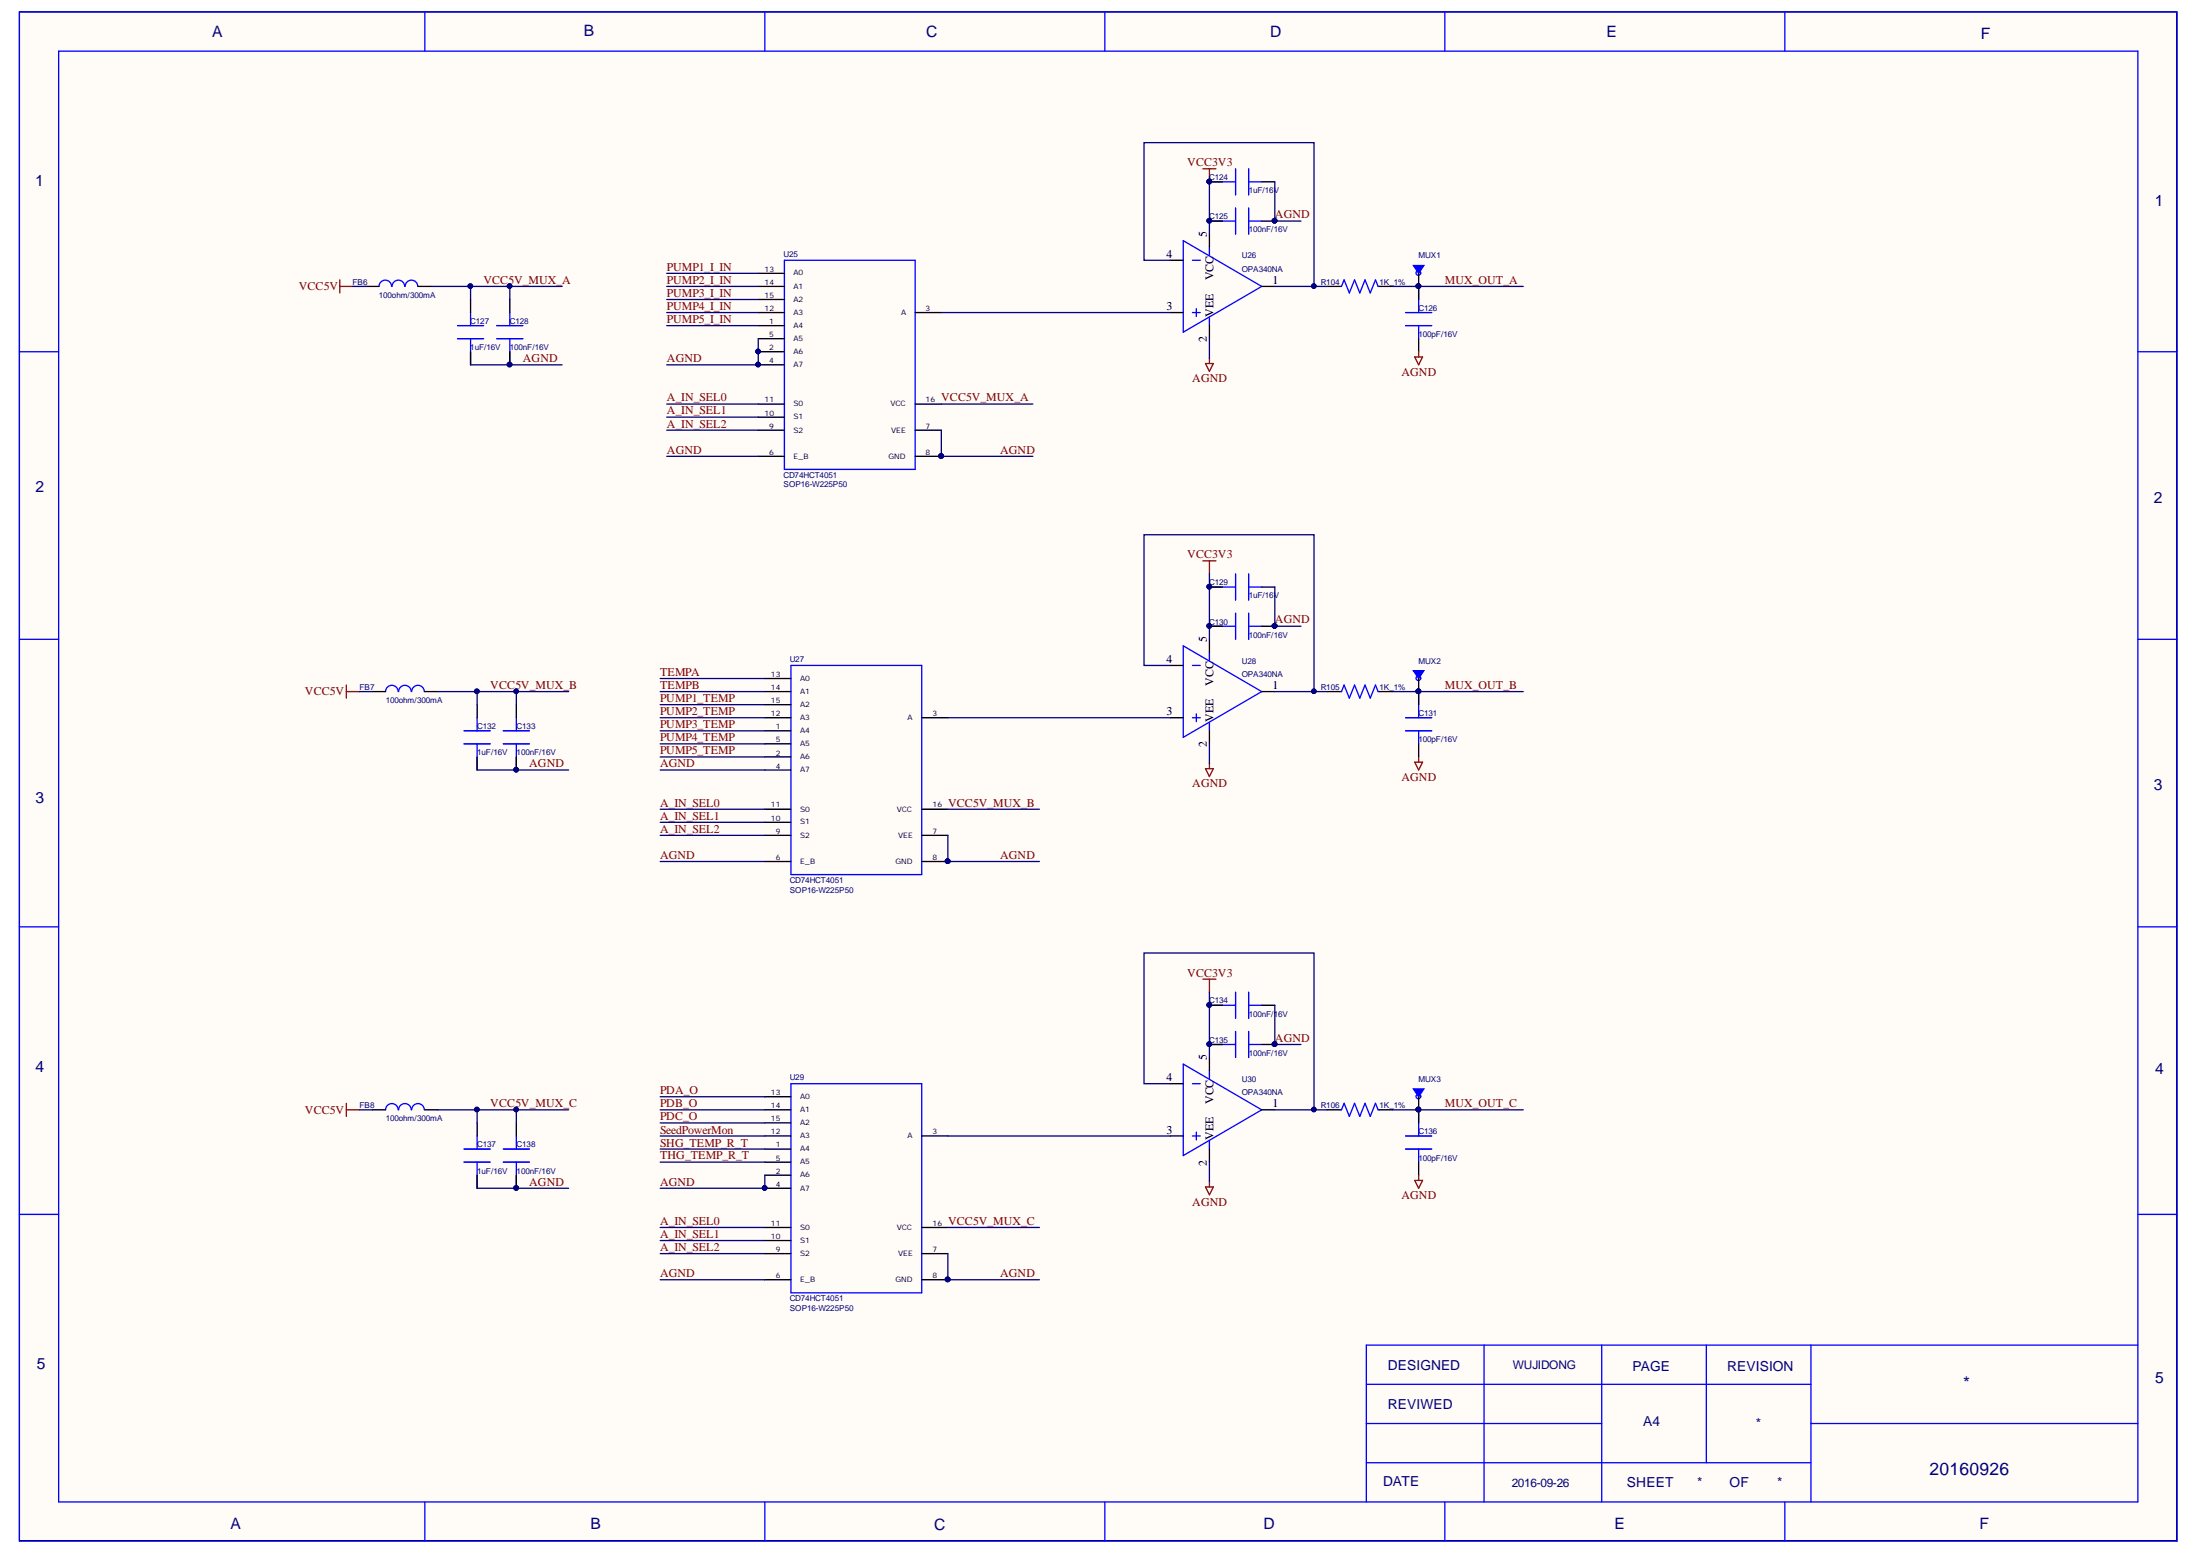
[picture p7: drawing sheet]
<svg xmlns="http://www.w3.org/2000/svg" width="297mm" height="210mm" viewBox="0 0 297 210" stroke-linecap="round" stroke-linejoin="round" font-family="sans-serif">
<path d="M2.6 1.6h291.3v206.3h-291.3z" fill="#fffcf8" stroke="#000" stroke-width=".14"/>
<g fill="none" stroke="#00f" stroke-width=".18">
<path d="M2.6 1.6h291.3v206.4h-291.3zM7.9 6.9h280.8v195.8h-280.8zM57.4 1.6v5.3M103.3 1.6v5.3M149.2 1.6v5.3M195.1 1.6v5.3M241 1.6v5.3M105.9 35.1h17.7v28.3h-17.7zM2.6 47.5h5.3M61.8 44h3.5M61.8 45.7h3.5M63.5 42.2v1.8"/>
<path d="M63.5 45.7v3.5M67.1 44h3.5M67.1 45.7h3.5M68.8 42.2v1.8M68.8 45.7v3.5M288.7 47.5h5.2M2.6 86.3h5.3M62.7 98.6h3.5M64.4 96.9v1.7M67.9 98.6h3.6M69.7 96.9v1.7M106.8 89.8h17.6v28.3h-17.6z"/>
<path d="M159.8 87.2l10.6 6.2-10.6 6.1zM161 89.8h1.1M161 96.9h1.1M161.5 96.4v1M163.3 84.5h3.5M163.3 88.1v1M163.3 97.6v1M166.8 82.8v3.5M168.6 84.5h1.8M168.6 82.8v3.5M180.9 93.4h.2l.4-.9 .7 1.7 .7-1.7 .7 1.7 .7-1.7 .7 1.7 .7-1.7 .4 .9h.1M189.8 98.6h3.5"/>
<path d="M189.8 96.9h3.5M191.5 93.4v3.5M191.5 98.6v1.8M288.7 86.3h5.2M62.7 100.4h3.5M64.4 100.4v3.5M67.9 100.4h3.6M69.7 100.4v3.5M2.6 125.1h5.3M288.7 125.1h5.2M62.7 155.1h3.5M62.7 156.9h3.5"/>
<path d="M64.4 153.3v1.8M64.4 156.9v3.5M67.9 155.1h3.6M67.9 156.9h3.6M69.7 153.3v1.8M69.7 156.9v3.5M106.8 146.3h17.6v28.2h-17.6zM2.6 163.9h5.3M288.7 163.9h5.2M184.5 186.9h60M184.5 197.4h60M184.5 192.2h31.8"/>
<path d="M200.4 181.6v21.1M216.3 181.6v21.1M230.4 181.6v15.8M244.5 192.2h44.2M244.5 181.6v21.1M288.7 181.6h-104.2v21.1M57.4 202.7v5.3M103.3 202.7v5.3M149.2 202.7v5.3M195.1 202.7v5.3M241 202.7v5.3"/>
</g>
<path d="M45.9 37.8v1.7M45.9 38.7h1.7M162.4 75.7h1.8M163.3 75.7v1.8M46.8 92.5v1.7M46.8 93.4h1.7M162.8 103.8h1l-.5 1zM163.3 103.1v.7M191 102.9h1.1l-.6 1zM191.5 102.2v.7M46.8 148.9v1.8M46.8 149.8h1.7" fill="none" stroke="#800000" stroke-width=".18"/>
<g fill="none" stroke="#00f" stroke-width=".14">
<path d="M61.8 44h3.5M61.8 45.7h3.5M67.1 44h3.5M67.1 45.7h3.5M62.7 98.6h3.5M67.9 98.6h3.6M166.8 82.8v3.5M168.6 82.8v3.5M189.8 98.6h3.5M189.8 96.9h3.5M62.7 100.4h3.5M67.9 100.4h3.6"/>
<path d="M62.7 155.1h3.5M62.7 156.9h3.5M67.9 155.1h3.6M67.9 156.9h3.6"/>
</g>
<g fill="none" stroke="#000" stroke-width=".18">
<path d="M102.4 36.9h3.5M102.4 38.7h3.5M63.5 40.4v1.8M63.5 47.5v1.7M68.8 40.4v1.8M68.8 47.5v1.7M102.4 40.4h3.5M102.4 42.2h3.5M102.4 44h3.5M102.4 45.7h3.5M102.4 47.5h3.5M102.4 49.2h3.5"/>
<path d="M102.4 54.5h3.5M102.4 56.3h3.5M102.4 58.1h3.5M123.6 42.2h3.5M123.6 54.5h3.5M123.6 58.1h3.5M102.4 61.6h3.5M123.6 61.6h3.5M64.4 95.1v1.8M69.7 95.1v1.8M103.3 91.6h3.5M103.3 93.4h3.5"/>
<path d="M103.3 95.1h3.5M103.3 96.9h3.5M103.3 98.6h3.5M124.4 96.9h3.6M158 96.9h1.8M158 89.8h1.8M163.3 84.5h1.8M163.3 86.3v1.8M163.3 98.6v1.8M170.4 93.4h1.7M170.4 84.5h1.7M179.2 93.4h1.7"/>
<path d="M186.2 93.4h1.8M191.5 93.4v1.7M64.4 102.2v1.7M69.7 102.2v1.7M103.3 100.4h3.5M103.3 102.2h3.5M103.3 103.9h3.5M103.3 109.2h3.5M103.3 111h3.5M103.3 112.8h3.5M103.3 116.3h3.5M124.4 109.2h3.6"/>
<path d="M124.4 112.8h3.6M124.4 116.3h3.6M191.5 100.4v1.8M64.4 151.6v1.7M64.4 158.6v1.8M69.7 151.6v1.7M69.7 158.6v1.8M103.3 148h3.5M103.3 149.8h3.5M103.3 151.6h3.5M103.3 153.3h3.5M103.3 155.1h3.5"/>
<path d="M103.3 156.9h3.5M103.3 158.6h3.5M124.4 153.3h3.6M103.3 160.4h3.5M103.3 165.7h3.5M103.3 167.5h3.5M103.3 169.2h3.5M103.3 172.7h3.5M124.4 165.7h3.6M124.4 169.2h3.6M124.4 172.7h3.6"/>
</g>
<g fill="#000080" stroke="#000080" stroke-width=".14">
<circle cx="68.8" cy="49.2" r=".31"/>
<circle cx="102.4" cy="47.4" r=".31"/>
<circle cx="102.4" cy="49.2" r=".31"/>
<circle cx="127.1" cy="61.6" r=".31"/>
<circle cx="69.7" cy="103.9" r=".31"/>
<circle cx="127.9" cy="116.2" r=".31"/>
<circle cx="69.7" cy="160.4" r=".31"/>
<circle cx="103.2" cy="160.4" r=".31"/>
<circle cx="127.9" cy="172.7" r=".31"/>
<circle cx="172.1" cy="84.5" r=".31"/>
<circle cx="163.3" cy="84.5" r=".31"/>
<circle cx="191.5" cy="93.3" r=".31"/>
</g>
<path d="M190.8 90.5h1.4l-.7 1.1z" fill="#00f"/>
<g fill="none" stroke="#00f" stroke-width=".18">
<path d="M159.8 32.5l10.6 6.2-10.6 6.1zM161 35.1h1.1M163.3 29.8h3.5M163.3 33.4v1M166.8 28.1v3.5M168.6 29.8h1.8M168.6 28.1v3.5M180.9 38.7h.2l.4-.9 .7 1.7 .7-1.7 .7 1.7 .7-1.7 .7 1.7 .7-1.7 .4 .9h.1M191.5 38.7v3.5M161 42.2h1.1M161.5 41.7v1M163.3 42.9v1.1"/>
<path d="M189.8 42.2h3.5M189.8 44h3.5M191.5 44v1.7M190.8 90.5h1.4l-.7 1.1z"/>
<circle cx="191.5" cy="91.5" r=".31"/>
</g>
<path d="M158 35.1h1.8M163.3 29.8h1.8M163.3 31.6v1.8M170.4 29.8h1.7M170.4 38.7h1.7M179.2 38.7h1.7M186.2 38.7h1.8M191.5 38.7v1.7M158 42.2h1.8M163.3 44v1.7M191.5 45.7v1.8M191.5 91.6v1.8" fill="none" stroke="#000" stroke-width=".18"/>
<g fill="#000080" stroke="#000080" stroke-width=".14">
<circle cx="191.5" cy="93.3" r=".31"/>
<circle cx="163.3" cy="24.5" r=".31"/>
<circle cx="172.1" cy="29.8" r=".31"/>
<circle cx="163.3" cy="29.8" r=".31"/>
<circle cx="191.5" cy="38.6" r=".31"/>
</g>
<path d="M162.4 22.8h1.8M163.3 22.8v1.7M162.8 49.1h1l-.5 1zM163.3 48.4v.7M191 48.2h1.1l-.6 1zM191.5 47.5v.7" fill="none" stroke="#800000" stroke-width=".18"/>
<path d="M166.8 28.1v3.5M168.6 28.1v3.5M189.8 44h3.5M189.8 42.2h3.5" fill="none" stroke="#00f" stroke-width=".14"/>
<path d="M190.8 35.8h1.4l-.7 1.1z" fill="#00f"/>
<g fill="none" stroke="#00f" stroke-width=".18">
<path d="M190.8 35.8h1.4l-.7 1.1zM166.8 139.2v3.6M168.6 139.2v3.6M159.8 143.6l10.6 6.2-10.6 6.2zM161 146.3h1.1M161 153.3h1.1M161.5 152.8v1.1M163.3 141h3.5M163.3 144.5v1.1M163.3 154v1.1M168.6 141h1.8M180.9 149.8h.2l.4-.9 .7 1.8 .7-1.8 .7 1.8 .7-1.8 .7 1.8 .7-1.8 .4 .9h.1"/>
<path d="M189.8 153.3h3.5M189.8 155.1h3.5M191.5 149.8v3.5M191.5 155.1v1.8"/>
<circle cx="191.5" cy="36.9" r=".31"/>
</g>
<path d="M191.5 36.9v1.8M158 146.3h1.8M158 153.3h1.8M163.3 141h1.8M163.3 142.8v1.7M163.3 155.1v1.8M170.4 141h1.7M170.4 149.8h1.7M179.2 149.8h1.7M186.2 149.8h1.8M191.5 149.8v1.8M191.5 156.9v1.7" fill="none" stroke="#000" stroke-width=".18"/>
<g fill="#000080" stroke="#000080" stroke-width=".14">
<circle cx="191.5" cy="38.6" r=".31"/>
<circle cx="172.1" cy="140.9" r=".31"/>
<circle cx="163.3" cy="140.9" r=".31"/>
<circle cx="191.5" cy="149.8" r=".31"/>
</g>
<path d="M162.4 132.2h1.8M163.3 132.2v1.7M163.3 159.5v.7M191 159.3h1.1l-.6 1.1zM191.5 158.6v.7M162.8 160.2h1l-.5 1.1z" fill="none" stroke="#800000" stroke-width=".18"/>
<path d="M166.8 139.2v3.6M168.6 139.2v3.6M189.8 155.1h3.5M189.8 153.3h3.5" fill="none" stroke="#00f" stroke-width=".14"/>
<path d="M190.8 147h1.4l-.7 1z" fill="#00f"/>
<g fill="none" stroke="#00f" stroke-width=".18">
<path d="M52.9 38.7a.85 .85 0 0 0-.9-.9 .85 .85 0 0 0-.8 .9M54.6 38.7a.85 .85 0 0 0-.8-.9 .85 .85 0 0 0-.9 .9M56.4 38.7a.85 .85 0 0 0-.8-.9 .85 .85 0 0 0-.9 .9M163.3 24.5h3.5M166.8 22.8v3.5M168.6 24.5h1.8M168.6 22.8v3.5M163.3 79.2h3.5M166.8 77.5v3.5M168.6 77.5v3.5M168.6 79.2h1.8M53.8 93.4a.85 .85 0 0 0-.9-.9 .85 .85 0 0 0-.8 .9"/>
<path d="M55.5 93.4a.85 .85 0 0 0-.8-.9 .85 .85 0 0 0-.9 .9M57.3 93.4a.85 .85 0 0 0-.9-.9 .85 .85 0 0 0-.8 .9M163.3 135.7h3.5M166.8 133.9v3.6M168.6 133.9v3.6M168.6 135.7h1.8M53.8 149.8a.85 .85 0 0 0-.9-.8 .85 .85 0 0 0-.8 .8M55.5 149.8a.85 .85 0 0 0-.8-.8 .85 .85 0 0 0-.9 .8M57.3 149.8a.85 .85 0 0 0-.9-.8 .85 .85 0 0 0-.8 .8M190.8 147h1.4l-.7 1z"/>
<circle cx="191.5" cy="148" r=".31"/>
</g>
<g fill="none" stroke="#000" stroke-width=".18">
<path d="M49.4 38.7h1.8M56.5 38.7h1.7M163.3 24.5h1.8M170.4 24.5h1.7M163.3 79.2h1.8M170.4 79.2h1.7M50.3 93.4h1.8M57.3 93.4h1.8M163.3 135.7h1.8M170.4 135.7h1.7M50.3 149.8h1.8M57.3 149.8h1.8"/>
<path d="M191.5 148v1.8"/>
</g>
<g fill="#000080" stroke="#000080" stroke-width=".14">
<circle cx="191.5" cy="149.8" r=".31"/>
<circle cx="163.3" cy="24.5" r=".31"/>
<circle cx="68.8" cy="38.6" r=".31"/>
<circle cx="63.5" cy="38.6" r=".31"/>
<circle cx="68.8" cy="49.2" r=".31"/>
<circle cx="69.7" cy="93.3" r=".31"/>
<circle cx="64.4" cy="93.3" r=".31"/>
<circle cx="69.7" cy="103.9" r=".31"/>
<circle cx="69.7" cy="149.8" r=".31"/>
<circle cx="64.4" cy="149.8" r=".31"/>
<circle cx="69.7" cy="160.4" r=".31"/>
<circle cx="163.3" cy="84.5" r=".31"/>
<circle cx="163.3" cy="79.2" r=".31"/>
<circle cx="191.5" cy="93.3" r=".31"/>
<circle cx="177.4" cy="93.3" r=".31"/>
<circle cx="163.3" cy="29.8" r=".31"/>
<circle cx="191.5" cy="38.6" r=".31"/>
<circle cx="177.4" cy="38.6" r=".31"/>
<circle cx="163.3" cy="140.9" r=".31"/>
<circle cx="163.3" cy="135.7" r=".31"/>
<circle cx="177.4" cy="149.8" r=".31"/>
<circle cx="127.9" cy="116.2" r=".31"/>
<circle cx="127.9" cy="172.7" r=".31"/>
<circle cx="127.1" cy="61.6" r=".31"/>
<circle cx="102.4" cy="47.4" r=".31"/>
<circle cx="102.4" cy="49.2" r=".31"/>
<circle cx="103.2" cy="160.4" r=".31"/>
<circle cx="172.1" cy="29.8" r=".31"/>
<circle cx="172.1" cy="84.5" r=".31"/>
<circle cx="172.1" cy="140.9" r=".31"/>
</g>
<path d="M166.8 22.8v3.5M168.6 22.8v3.5M166.8 77.5v3.5M168.6 77.5v3.5M166.8 133.9v3.6M168.6 133.9v3.6" fill="none" stroke="#00f" stroke-width=".14"/>
<g fill="none" stroke="#000080" stroke-width=".18">
<path d="M47.6 38.7h1.8M58.2 38.7h17.7M63.5 38.7v1.7M68.8 38.7v1.7M90 38.7h12.4M90 36.9h12.4M158 35.1h-3.5v-15.8h22.9v19.4M163.3 24.5v7.1M172.1 38.7h7.1M172.1 24.5v5.3h3.6M188 38.7h17.7M63.5 49.2h12.4"/>
<path d="M90 54.5h12.4M90 42.2h12.4M90 56.3h12.4M90 58.1h12.4M90 44h12.4M90 40.4h12.4M102.4 45.7v3.5h-12.4M127.1 54.5h12.4M127.1 42.2h30.9M127.1 58.1v3.5h12.4M163.3 45.7v2.7M90 61.6h12.4"/>
<path d="M163.3 77.5v8.8M172.1 79.2v5.3h3.6M48.5 93.4h1.8M59.1 93.4h17.7M64.4 93.4v1.7M69.7 93.4v1.7M89.1 93.4h14.2M89.1 98.6h14.2M89.1 96.9h14.2M89.1 95.1h14.2M89.1 91.6h14.2M128 96.9h30"/>
<path d="M158 89.8h-3.5v-17.6h22.9v21.2M172.1 93.4h7.1M188 93.4h17.7M64.4 103.9h12.4M89.1 109.2h14.2M89.1 111h14.2M89.1 112.8h14.2M89.1 116.3h14.2M89.1 103.9h14.2M89.1 102.2h14.2M89.1 100.4h14.2M128 109.2h12.3"/>
<path d="M128 112.8v3.5h12.3M163.3 100.4v2.7M163.3 133.9v8.9M172.1 135.7v5.3h3.6M48.5 149.8h1.8M59.1 149.8h17.7M64.4 149.8v1.8M69.7 149.8v1.8M89.1 149.8h14.2M89.1 153.3h14.2M89.1 151.6h14.2M89.1 148h14.2"/>
<path d="M89.1 155.1h14.2M89.1 156.9h14.2M103.3 158.6v1.8h-14.2M128 153.3h30M158 146.3h-3.5v-17.7h22.9v21.2M163.3 156.9v2.6M172.1 149.8h7.1M188 149.8h17.7M64.4 160.4h12.4M89.1 165.7h14.2M89.1 167.5h14.2M89.1 169.2h14.2"/>
<path d="M89.1 172.7h14.2M128 165.7h12.3M128 169.2v3.5h12.3"/>
</g>
<g font-size="2.4" fill="#000080">
<text x="265.1" y="187.5">*</text>
<text x="260.5" y="199.2">20160926</text>
</g>
<g font-size="2.1" fill="#000080">
<text x="28.7" y="5">A</text>
<text x="78.8" y="4.9">B</text>
<text x="125" y="5">C</text>
<text x="171.5" y="5">D</text>
<text x="216.9" y="5">E</text>
<text x="267.5" y="5.2">F</text>
<text x="4.7" y="25.1">1</text>
<text x="290.9" y="27.8">1</text>
<text x="4.8" y="66.4">2</text>
<text x="290.8" y="67.8">2</text>
<text x="290.8" y="106.7">3</text>
<text x="4.8" y="108.4">3</text>
<text x="4.8" y="144.8">4</text>
<text x="291" y="144.9">4</text>
<text x="5" y="184.8">5</text>
<text x="291" y="186.7">5</text>
<text x="31.1" y="206.3">A</text>
<text x="79.7" y="206.3">B</text>
<text x="126.1" y="206.5">C</text>
<text x="170.6" y="206.3">D</text>
<text x="218" y="206.3">E</text>
<text x="267.3" y="206.3">F</text>
</g>
<g font-size="1.9" fill="#000080">
<text x="187.4" y="184.9">DESIGNED</text>
<text x="220.4" y="185">PAGE</text>
<text x="233.2" y="185">REVISION</text>
<text x="187.4" y="190.2">REVIWED</text>
<text x="221.9" y="192.5">A4</text>
<text x="237.1" y="192.8">*</text>
<text x="186.8" y="200.6">DATE</text>
<text x="219.7" y="200.8">SHEET</text>
<text x="229.1" y="200.8">*</text>
<text x="233.5" y="200.8">OF</text>
<text x="240" y="200.8">*</text>
</g>
<g font-size="1.6" fill="#800000">
<text x="160.3" y="22.5">VCC3V3</text>
<text x="172.1" y="29.5">AGND</text>
<text x="40.3" y="39.2">VCC5V</text>
<text x="65.3" y="38.4">VCC5V_MUX_A</text>
<text x="90" y="36.6">PUMP1_I_IN</text>
<text x="90" y="38.4">PUMP2_I_IN</text>
<text x="90" y="40">PUMP3_I_IN</text>
<text x="90" y="41.8">PUMP4_I_IN</text>
<text x="195.1" y="38.4">MUX_OUT_A</text>
<text x="90" y="43.6">PUMP5_I_IN</text>
<text x="70.6" y="48.9">AGND</text>
<text x="90" y="48.9">AGND</text>
<text x="161" y="51.5">AGND</text>
<text x="189.2" y="50.7">AGND</text>
<text x="90" y="54.2">A_IN_SEL0</text>
<text x="90" y="55.9">A_IN_SEL1</text>
<text x="90" y="57.7">A_IN_SEL2</text>
<text x="127.1" y="54.2">VCC5V_MUX_A</text>
<text x="90" y="61.3">AGND</text>
<text x="135" y="61.3">AGND</text>
<text x="160.3" y="75.4">VCC3V3</text>
<text x="172.1" y="84.2">AGND</text>
<text x="41.2" y="93.9">VCC5V</text>
<text x="66.2" y="93">VCC5V_MUX_B</text>
<text x="89.1" y="94.8">PUMP1_TEMP</text>
<text x="89.1" y="91.3">TEMPA</text>
<text x="89.1" y="93">TEMPB</text>
<text x="195.1" y="93">MUX_OUT_B</text>
<text x="89.1" y="96.6">PUMP2_TEMP</text>
<text x="89.1" y="98.3">PUMP3_TEMP</text>
<text x="89.1" y="100">PUMP4_TEMP</text>
<text x="89.1" y="101.8">PUMP5_TEMP</text>
<text x="71.4" y="103.6">AGND</text>
<text x="89.1" y="103.6">AGND</text>
<text x="161" y="106.2">AGND</text>
<text x="189.2" y="105.4">AGND</text>
<text x="89.1" y="108.9">A_IN_SEL0</text>
<text x="89.1" y="110.7">A_IN_SEL1</text>
<text x="89.1" y="112.4">A_IN_SEL2</text>
<text x="128" y="108.9">VCC5V_MUX_B</text>
<text x="89.1" y="115.9">AGND</text>
<text x="135" y="115.9">AGND</text>
<text x="160.3" y="131.8">VCC3V3</text>
<text x="172.1" y="140.7">AGND</text>
<text x="66.2" y="149.5">VCC5V_MUX_C</text>
<text x="89.1" y="147.7">PDA_O</text>
<text x="89.1" y="149.5">PDB_O</text>
<text x="195.1" y="149.5">MUX_OUT_C</text>
<text x="41.2" y="150.3">VCC5V</text>
<text x="89.1" y="154.8">SHG_TEMP_R_T</text>
<text x="89.1" y="151.2">PDC_O</text>
<text x="89.1" y="153">SeedPowerMon</text>
<text x="71.4" y="160">AGND</text>
<text x="89.1" y="156.5">THG_TEMP_R_T</text>
<text x="89.1" y="160">AGND</text>
<text x="189.2" y="161.8">AGND</text>
<text x="89.1" y="165.4">A_IN_SEL0</text>
<text x="89.1" y="167.1">A_IN_SEL1</text>
<text x="128" y="165.4">VCC5V_MUX_C</text>
<text x="161" y="162.7">AGND</text>
<text x="89.1" y="172.4">AGND</text>
<text x="89.1" y="168.9">A_IN_SEL2</text>
<text x="135" y="172.4">AGND</text>
</g>
<g font-size="1.6">
<text x="157.5" y="34.8">4</text>
<text x="162.9" y="31.9" transform="rotate(-90 162.9 31.9)">5</text>
<text x="157.5" y="41.8">3</text>
<text x="163.9" y="37.8" transform="rotate(-90 163.9 37.8)">VCC</text>
<text x="171.8" y="38.4">1</text>
<text x="162.9" y="46.1" transform="rotate(-90 162.9 46.1)">2</text>
<text x="163.9" y="42.8" transform="rotate(-90 163.9 42.8)">VEE</text>
<text x="157.5" y="89.5">4</text>
<text x="162.9" y="86.7" transform="rotate(-90 162.9 86.7)">5</text>
<text x="163.9" y="92.6" transform="rotate(-90 163.9 92.6)">VCC</text>
<text x="171.8" y="93">1</text>
<text x="157.5" y="96.6">3</text>
<text x="162.9" y="100.9" transform="rotate(-90 162.9 100.9)">2</text>
<text x="163.9" y="97.4" transform="rotate(-90 163.9 97.4)">VEE</text>
<text x="162.9" y="143.1" transform="rotate(-90 162.9 143.1)">5</text>
<text x="157.5" y="145.9">4</text>
<text x="163.9" y="149.1" transform="rotate(-90 163.9 149.1)">VCC</text>
<text x="171.8" y="149.5">1</text>
<text x="157.5" y="153">3</text>
<text x="163.9" y="153.9" transform="rotate(-90 163.9 153.9)">VEE</text>
<text x="162.9" y="157.3" transform="rotate(-90 162.9 157.3)">2</text>
</g>
<g font-size="1.6" fill="#000080">
<text x="204.3" y="184.8">WUJIDONG</text>
<text x="204.1" y="200.7">2016-09-26</text>
</g>
<g font-size="1.1" fill="#000080">
<text x="163.3" y="29.6">C125</text>
<text x="163.3" y="24.3">C124</text>
<text x="168.6" y="26.1">1uF/16V</text>
<text x="105.8" y="34.7">U25</text>
<text x="167.7" y="34.9">U26</text>
<text x="168.6" y="31.3">100nF/16V</text>
<text x="191.5" y="34.9">MUX1</text>
<text x="47.6" y="38.4">FB6</text>
<text x="51.2" y="40.2">100ohm/300mA</text>
<text x="167.7" y="36.7">OPA340NA</text>
<text x="178.3" y="38.4">R104</text>
<text x="186.3" y="38.4">1K_1%</text>
<text x="191.5" y="42">C126</text>
<text x="63.5" y="47.2">1uF/16V</text>
<text x="63.5" y="43.7">C127</text>
<text x="68.8" y="47.2">100nF/16V</text>
<text x="68.8" y="43.7">C128</text>
<text x="191.5" y="45.5">100pF/16V</text>
<text x="105.8" y="64.6">CD74HCT4051</text>
<text x="105.8" y="65.7">SOP16-W225P50</text>
<text x="163.3" y="79">C129</text>
<text x="168.6" y="80.8">1uF/16V</text>
<text x="106.6" y="89.4">U27</text>
<text x="163.3" y="84.3">C130</text>
<text x="167.7" y="89.6">U28</text>
<text x="168.6" y="86.1">100nF/16V</text>
<text x="191.5" y="89.6">MUX2</text>
<text x="48.5" y="93.1">FB7</text>
<text x="52.1" y="94.9">100ohm/300mA</text>
<text x="167.7" y="91.3">OPA340NA</text>
<text x="178.3" y="93.1">R105</text>
<text x="186.3" y="93.1">1K_1%</text>
<text x="64.4" y="101.9">1uF/16V</text>
<text x="64.4" y="98.4">C132</text>
<text x="69.8" y="101.9">100nF/16V</text>
<text x="69.8" y="98.4">C133</text>
<text x="191.5" y="100.2">100pF/16V</text>
<text x="191.5" y="96.7">C131</text>
<text x="106.6" y="119.2">CD74HCT4051</text>
<text x="106.6" y="120.5">SOP16-W225P50</text>
<text x="163.3" y="135.4">C134</text>
<text x="168.6" y="137.2">100nF/16V</text>
<text x="163.3" y="140.8">C135</text>
<text x="168.6" y="142.5">100nF/16V</text>
<text x="48.5" y="149.6">FB8</text>
<text x="106.6" y="145.8">U29</text>
<text x="167.7" y="147.8">OPA340NA</text>
<text x="167.7" y="146">U30</text>
<text x="178.3" y="149.6">R106</text>
<text x="186.3" y="149.6">1K_1%</text>
<text x="191.5" y="146">MUX3</text>
<text x="52.1" y="151.3">100ohm/300mA</text>
<text x="64.4" y="154.9">C137</text>
<text x="69.8" y="154.9">C138</text>
<text x="191.5" y="153.1">C136</text>
<text x="64.4" y="158.4">1uF/16V</text>
<text x="69.8" y="158.4">100nF/16V</text>
<text x="191.5" y="156.7">100pF/16V</text>
<text x="106.6" y="175.7">CD74HCT4051</text>
<text x="106.6" y="176.9">SOP16-W225P50</text>
</g>
<g font-size="1">
<text x="103.2" y="36.7">13</text>
<text x="103.2" y="38.4">14</text>
<text x="103.2" y="40.2">15</text>
<text x="103.2" y="42">12</text>
<text x="107.1" y="37.2">A0</text>
<text x="107.1" y="38.9">A1</text>
<text x="107.1" y="40.7">A2</text>
<text x="125" y="42">3</text>
<text x="103.8" y="43.8">1</text>
<text x="103.8" y="45.5">5</text>
<text x="103.8" y="47.2">2</text>
<text x="107.1" y="42.5">A3</text>
<text x="107.1" y="44.3">A4</text>
<text x="107.1" y="46">A5</text>
<text x="107.1" y="47.8">A6</text>
<text x="121.7" y="42.5">A</text>
<text x="103.8" y="49">4</text>
<text x="107.1" y="49.6">A7</text>
<text x="103.2" y="54.3">11</text>
<text x="103.2" y="56.1">10</text>
<text x="103.8" y="57.9">9</text>
<text x="107.1" y="54.8">S0</text>
<text x="107.1" y="56.6">S1</text>
<text x="107.1" y="58.4">S2</text>
<text x="120.2" y="54.8">VCC</text>
<text x="120.3" y="58.4">VEE</text>
<text x="125" y="57.9">7</text>
<text x="125" y="54.3">16</text>
<text x="103.8" y="61.4">6</text>
<text x="107.1" y="61.9">E_B</text>
<text x="120" y="61.9">GND</text>
<text x="125" y="61.4">8</text>
<text x="104.1" y="91.3">13</text>
<text x="104.1" y="93.1">14</text>
<text x="104.1" y="94.9">15</text>
<text x="108.1" y="91.9">A0</text>
<text x="108.1" y="93.7">A1</text>
<text x="108.1" y="95.4">A2</text>
<text x="104.1" y="96.7">12</text>
<text x="104.8" y="98.4">1</text>
<text x="104.8" y="100.2">5</text>
<text x="104.8" y="102">2</text>
<text x="108.1" y="97.2">A3</text>
<text x="108.1" y="98.9">A4</text>
<text x="108.1" y="100.7">A5</text>
<text x="122.5" y="97.2">A</text>
<text x="125.9" y="96.7">3</text>
<text x="104.8" y="103.8">4</text>
<text x="108.1" y="102.5">A6</text>
<text x="108.1" y="104.3">A7</text>
<text x="104.1" y="109">11</text>
<text x="104.1" y="110.8">10</text>
<text x="104.8" y="112.5">9</text>
<text x="108.1" y="109.6">S0</text>
<text x="108.1" y="111.3">S1</text>
<text x="108.1" y="113.1">S2</text>
<text x="121.1" y="109.6">VCC</text>
<text x="121.2" y="113.1">VEE</text>
<text x="125.9" y="112.5">7</text>
<text x="125.9" y="109">16</text>
<text x="104.8" y="116.1">6</text>
<text x="108.1" y="116.6">E_B</text>
<text x="120.9" y="116.6">GND</text>
<text x="125.9" y="116.1">8</text>
<text x="104.1" y="147.9">13</text>
<text x="104.1" y="149.6">14</text>
<text x="108.1" y="148.4">A0</text>
<text x="104.1" y="151.3">15</text>
<text x="104.1" y="153.1">12</text>
<text x="104.8" y="154.9">1</text>
<text x="108.1" y="150.2">A1</text>
<text x="108.1" y="151.9">A2</text>
<text x="108.1" y="153.6">A3</text>
<text x="108.1" y="155.4">A4</text>
<text x="122.5" y="153.6">A</text>
<text x="125.9" y="153.1">3</text>
<text x="104.8" y="156.7">5</text>
<text x="104.8" y="158.4">2</text>
<text x="104.8" y="160.2">4</text>
<text x="108.1" y="157.2">A5</text>
<text x="108.1" y="158.9">A6</text>
<text x="108.1" y="160.7">A7</text>
<text x="104.1" y="165.4">11</text>
<text x="104.1" y="167.2">10</text>
<text x="108.1" y="166">S0</text>
<text x="108.1" y="167.8">S1</text>
<text x="121.1" y="166">VCC</text>
<text x="125.9" y="165.4">16</text>
<text x="104.8" y="169">9</text>
<text x="104.8" y="172.5">6</text>
<text x="108.1" y="169.5">S2</text>
<text x="108.1" y="173.1">E_B</text>
<text x="120.9" y="173.1">GND</text>
<text x="121.2" y="169.5">VEE</text>
<text x="125.9" y="169">7</text>
<text x="125.9" y="172.5">8</text>
</g>
</svg>
